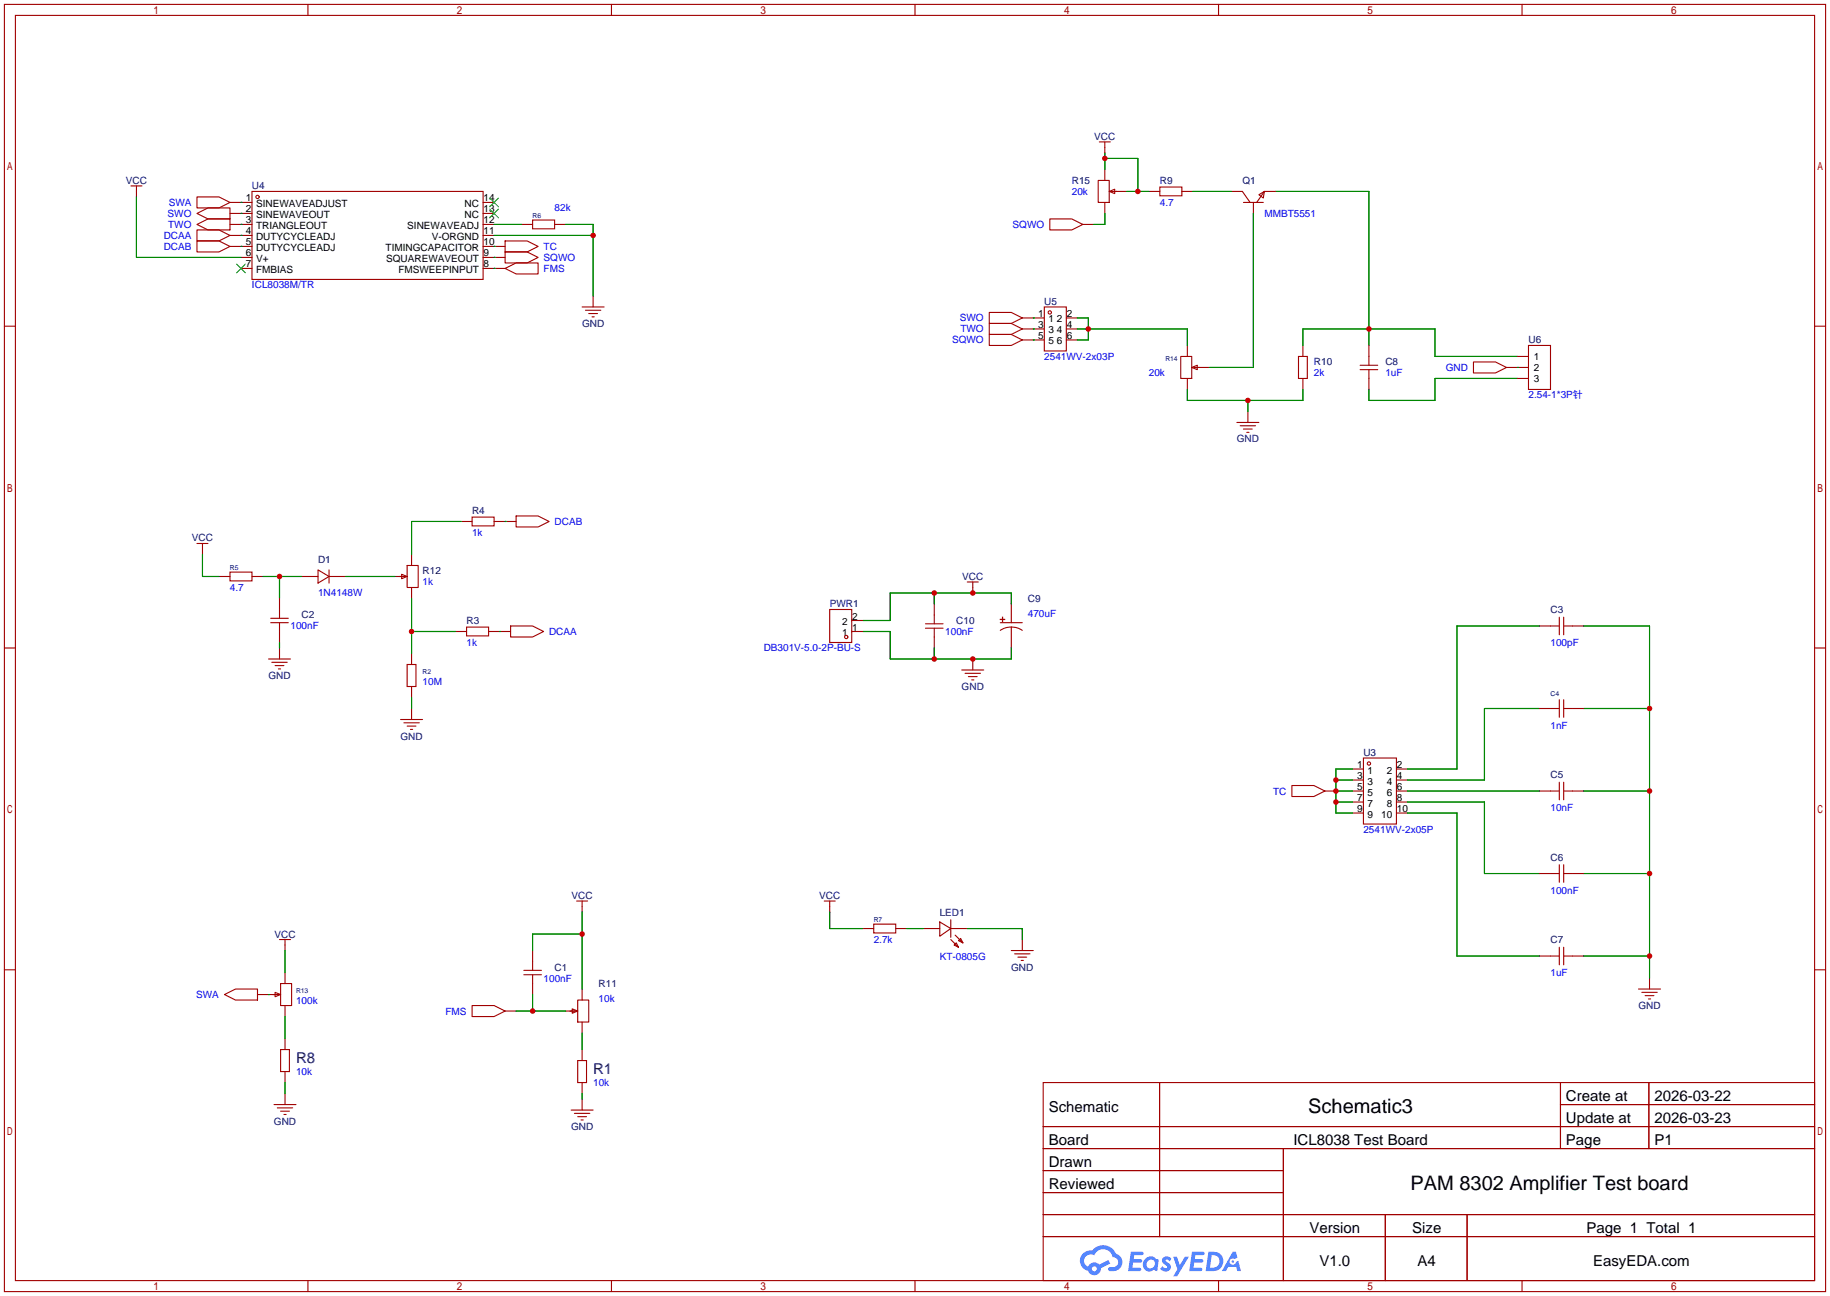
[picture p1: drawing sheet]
<svg xmlns="http://www.w3.org/2000/svg" width="422mm" height="299mm" viewBox="0 0 422 299" stroke-linecap="round" stroke-linejoin="round" font-family="sans-serif">
<g fill="none" stroke="#a10000" stroke-width=".25">
<path d="M1 1h420.4v297.2h-420.4zM3.6 3.6h415.2v292.1h-415.2zM71.1 1v2.6M141.1 1v2.6M211.2 1v2.6M281.3 1v2.6M351.3 1v2.6M1 75.3h2.6M418.8 75.3h2.6M1 149.6h2.6M418.8 149.6h2.6M1 223.9h2.6"/>
<path d="M418.8 223.9h2.6M240.8 249.9h178v45.8h-178zM267.7 249.9v35.6M360.2 249.9v15.3M360.2 255h58.6M380.6 249.9v15.3M240.8 260.1h178M240.8 265.2h178M240.8 270.3h55.4M240.8 275.3h55.4M296.2 265.2v30.5M71.1 295.7v2.5"/>
<path d="M141.1 295.7v2.5M211.2 295.7v2.5M240.8 280.4h178M240.8 285.5h178M281.3 295.7v2.5M319.8 280.4v15.3M338.6 280.4v15.3M351.3 295.7v2.5"/>
</g>
<g fill="#5487ff">
<path d="M268.5 290.3a1.3 1.3 0 0 1 1.9 .3l-.4 .6a.54 .54 0 0 0-1-.2l.2 .2a1.28 1.28 0 0 1 .8 2 1.53 1.53 0 0 1-2.2-.3l.5-.6 .8 .5a.31 .31 0 0 0 .3-.3 .31 .31 0 0 0-.2-.3 1.12 1.12 0 0 1-.7-1.9z"/>
<path d="M270.8 290.2h.8l.7 1.9 1.2-1.9h.9l-2.7 4.5h-.9l1-1.7z"/>
<path d="M261 289h2.3a.46 .46 0 0 1 .5 .1 .46 .46 0 0 1 .1 .5l-.3 .2h-1.8l-.1 .9h1.6a.4 .4 0 0 1 .3 .4 .4 .4 0 0 1-.4 .4h-1.6l-.2 1.2h1.4a.46 .46 0 0 1 .5 .1 .46 .46 0 0 1 .1 .5l-.4 .2h-2.6z"/>
<path d="M275.1 289h2.3a.47 .47 0 0 1 .5 .1 .47 .47 0 0 1 .1 .5l-.3 .2h-1.8l-.1 .9h1.6a.4 .4 0 0 1 .4 .4 .4 .4 0 0 1-.5 .4h-1.6l-.2 1.2h1.4a.46 .46 0 0 1 .5 .1 .46 .46 0 0 1 .1 .5l-.4 .2h-2.6z"/>
<path d="M284.5 289h.8l.3 1.3-.6 .4a.75 .75 0 0 0-1.1 .3 .75 .75 0 0 0 .5 1 .75 .75 0 0 0 .9-.6l.5-.3 .6 2.4h-.8l-.3-1h-1.8l-.5 1h-1z"/>
<path d="M278.9 289l-.6 4.5h1.4a2.27 2.27 0 0 0 2.7-2.3 2.27 2.27 0 0 0-2.7-2.2zM279.7 289.8a1.5 1.5 0 0 1 1.8 1.5 1.5 1.5 0 0 1-1.9 1.4h-.3z"/>
<path d="M264.4 290.6a1.6 1.6 0 0 0-.4 2.3 1.6 1.6 0 0 0 2.3 .2l.8 .4 .3-2.5-.1-.3h-.5a1.58 1.58 0 0 0-2.4-.1zM265 291.1a.99 .99 0 0 1 1.6 .6 .99 .99 0 0 1-1.3 1.1 .98 .98 0 0 1-.3-1.7z"/>
<path d="M250 289.4a2.37 2.37 0 0 0 1.1 4 1.54 1.54 0 0 0 1.8 1 1.54 1.54 0 0 0 1.2-1.6l2.2-1.1-.5-.8-2.1 1.1a1.57 1.57 0 0 0-2.6 .4 1.5 1.5 0 0 1-.7-2.1 1.5 1.5 0 0 1 2.2-.5 2.23 2.23 0 0 1 2.3-1.4 2.23 2.23 0 0 1 1.9 1.8 1.16 1.16 0 0 1 1.3 1.1 1.16 1.16 0 0 1-1.1 1.3h-.7a.47 .47 0 0 0-.5 .3 .47 .47 0 0 0 .4 .6 2.14 2.14 0 0 0 2.7-1.4 2.14 2.14 0 0 0-1.3-2.7 3.2 3.2 0 0 0-5.5-.7l-1.1 .1zM252 292.9a.6 .6 0 0 1 1.2 0 .6 .6 0 0 1-1.2 0z"/>
<circle cx="284.6" cy="291.3" r=".28"/>
</g>
<g fill="none" stroke="#a10000" stroke-width=".25">
<path d="M253.7 32.8h2.6M255 32.8v2.5M255 39.1v2.6M30.2 42.9h2.6M31.5 42.9v2.6M45.5 45.5h5l2.6 1.2-2.6 1.3h-5zM45.5 53.1h5l2.6 1.3-2.6 1.2h-5zM45.5 55.6h5l2.6 1.3-2.6 1.3h-5zM45.5 49.3l2.5-1.3h5.1v2.5h-5.1zM45.5 51.8l2.5-1.3h5.1v2.6h-5.1zM53.1 51.8h5.1M53.1 46.7h5.1"/>
<path d="M53.1 49.3h5.1M53.1 54.4h5.1M53.1 56.9h5.1M55.6 59.4h2.6M58.2 44.2h53.3v20.3h-53.3zM111.5 51.8h2.5M111.5 46.7h2.5M111.5 49.3h2.5M111.5 54.4h2.5M111.5 56.9h5.1M111.5 59.4h5.1M116.6 58.2h5.1l2.5 1.2-2.5 1.3h-5.1z"/>
<path d="M116.6 55.6h5.1l2.5 1.3-2.5 1.3h-5.1zM120.4 51.8h2.5M122.9 50.8h5.1v2h-5.1zM128 51.8h2.6M242.3 50.5h5.1l2.5 1.3-2.5 1.3h-5.1zM249.9 51.8h2.6M253.5 41.7h2.5v5h-2.5zM255 46.7v2.6M256 44.2l1.3-.5v1zM256.5 44.2h3.6M265.2 44.2h2.5M267.7 43.2h5.1v2h-5.1z"/>
<path d="M272.8 44.2h2.5M284.2 44.2h2.6l1.7 2.5M287 46.7h4.6M289.3 46.7v2.6M290.6 45l1.2-.8-.2 1.5zM291.8 44.2h2.6M291.8 44.2l-1.7 2.5M55.6 62h2.6M111.5 62h5.1M116.6 62l2.5-1.3h5.1v2.5h-5.1zM134.4 70.9h5M135.1 71.6h3.6"/>
<path d="M135.9 72.4h2M136.7 73.2h.5M136.9 68.3v2.6M228.3 72.1h5.1l2.6 1.3-2.6 1.3h-5.1zM228.3 74.7h5.1l2.6 1.2-2.6 1.3h-5.1zM228.3 77.2h5.1l2.6 1.3-2.6 1.3h-5.1zM236 73.4h5M236 78.5h5M236 75.9h5M241 70.9h5.1v10.1h-5.1zM246.1 73.4h2.6M246.1 78.5h2.6"/>
<path d="M246.1 75.9h2.6M274.1 79.8v2.5M300.7 79.8v2.5M316 79.8v4.5M352.8 79.8h5.1v10.1h-5.1zM272.5 82.3h2.6v5.1h-2.6zM274.1 87.4v2.5M275.1 84.8l1.3-.5v1zM275.6 84.8h3.5M285.5 97.5h5.1M286.3 98.3h3.5M287 99.1h2.1"/>
<path d="M287.8 99.8h.5M288 95v2.5M299.7 82.3h2.1v5.1h-2.1zM300.7 87.4v2.5M313.9 85.3h4.1M313.9 84.3h4.1M316 85.3v4.6M340.1 83.6h5.1l2.5 1.2-2.5 1.3h-5.1zM347.7 84.8h5.1M350.3 87.4h2.5M350.3 82.3h2.5M109 119.4h5v2h-5z"/>
<path d="M119.1 119.1h5.1l2.5 1.3-2.5 1.3h-5.1zM45.5 125.5h2.5M46.7 125.5v2.5M50.5 133.1h2.6M53.1 132.1h5.1v2h-5.1zM58.2 133.1h2.5M64.5 138.2v4.5M69.6 133.1h3.8M73.4 131.6l2.5 1.5-2.5 1.5zM75.9 133.1h3.9M75.9 131.6v3M91.2 133.1h2.5"/>
<path d="M92.7 132.6l1.3 .5-1.3 .5zM94 130.6h2.5v5h-2.5zM95 128v2.6M95 135.6v2.6M106.4 120.4h2.6M114 120.4h5.1M215.6 139.4v4.6M223.3 134.4h2.5M224.5 134.4v2.5M233.4 139.4v4.4M62 152.1h5.1M62.5 142.7h4"/>
<path d="M62.5 143.8h4M62.7 152.9h3.6M63.5 153.7h2M64.3 154.4h.5M64.5 143.8v4.5M64.5 149.6v2.5M94 153.4h2v5.1h-2zM95 150.9v2.5M95 158.5v2.5M105.2 145.8h2.5M107.7 144.8h5.1v2h-5.1zM112.8 145.8h5.1"/>
<path d="M117.9 144.5h5l2.6 1.3-2.6 1.3h-5zM191.5 140.7h5.1v7.6h-5.1zM196.6 145.8h2.5M196.6 143.3h2.5M213.6 144h4.1M213.6 145h4.1M215.6 145v4.6M222 154.7h5.1M222.8 155.4h3.5M223.5 156.2h2.1M224.3 157h.5M224.5 152.1v2.6"/>
<path d="M230.9 143h1zM230.9 143.8h5.1M231.4 142.5v1zM233.4 144.8l1.6 .2 1 .5M233.4 144.8l-1 .1-1.5 .6M233.4 144.8v4.8M355.3 144.5h4.6M359.9 142.5v4.1M360.9 144.5h4.6M360.9 142.5v4.1M92.5 166.1h5M93.2 166.9h3.6"/>
<path d="M94 167.6h2M94.7 168.4h.5M95 163.6v2.5M312.2 177.5h2.5M314.7 175h7.6v15.2h-7.6zM322.3 177.5h2.6M355.3 163.6h4.6M359.9 161.5v4.1M360.9 161.5v4.1M360.9 163.6h4.6M298.2 181.4h5.1l2.5 1.2-2.5 1.3h-5.1zM305.8 182.6h2.6"/>
<path d="M312.2 187.7h2.5M312.2 180.1h2.5M312.2 185.2h2.5M312.2 182.6h2.5M322.3 187.7h2.6M322.3 180.1h2.6M322.3 185.2h2.6M322.3 182.6h2.6M355.3 182.6h4.6M359.9 180.6v4.1M359.9 199.6v4.1M360.9 182.6h4.6"/>
<path d="M360.9 180.6v4.1M360.9 199.6v4.1M64.5 216.9h2.6M65.8 216.9v2.6M122.9 219.5v4.5M133.1 208h2.5M134.4 208v2.6M190.2 208h2.6M191.5 208v2.6M199.1 214.4h2.6M201.7 213.4h5.1v2h-5.1zM206.8 214.4h2.5"/>
<path d="M213.1 214.4h3.8M216.9 212.9l2.6 1.5-2.6 1.8zM219.5 214.4h3.8M219.5 216.9l1.7 1.8M219.5 212.3v4.1M220.5 215.9l1.7 1.8M220.7 217.7l.5 1-1-.5zM221.7 216.7l.5 1-1-.5zM233.4 219.5h5.1M236 216.9v2.6M355.3 201.7h4.6M359.9 218.7v4.1"/>
<path d="M360.9 218.7v4.1M360.9 201.7h4.6M51.8 229.6l2.6-1.3h5v2.6h-5zM59.4 229.6h5.1M63.5 229.1l1.3 .5-1.3 .5zM64.8 227.1h2.5v5.1h-2.5zM65.8 224.5v2.6M65.8 232.2v2.5M65.8 239.8v2.5M109 232.2h5l2.6 1.2-2.6 1.3h-5zM116.6 233.4h2.5M120.9 224h4.1"/>
<path d="M120.9 225h4.1M122.9 225v4.6M130.6 233.4h2.5M132.1 232.9l1.2 .5-1.2 .5zM133.3 230.9h2.6v5.1h-2.6zM134.4 228.3v2.6M134.4 236v2.5M234.2 220.2h3.5M234.9 221h2.1M235.7 221.7h.5M355.3 220.7h4.6M360.9 220.7h4.6"/>
<path d="M378.2 228.3h5.1M379 229.1h3.5M379.7 229.9h2.1M380.5 230.6h.5M380.7 225.8v2.5M63.2 255h5.1M64 255.8h3.6M64.8 242.3h2v5.1h-2zM64.8 256.5h2M65.5 257.3h.5M65.8 247.4v2.5M65.8 252.5v2.5"/>
<path d="M131.8 256.3h5.1M132.6 257h3.5M133.3 244.9h2.1v5h-2.1zM133.3 257.8h2.1M134.1 258.6h.5M134.4 242.3v2.6M134.4 249.9v2.6M134.4 253.7v2.6"/>
<circle cx="59.4" cy="45.5" r=".38"/>
<circle cx="242.3" cy="72.1" r=".38"/>
<circle cx="195.3" cy="147.1" r=".38"/>
<circle cx="316" cy="176.3" r=".38"/>
</g>
<g fill="none" stroke="#008700" stroke-width=".25">
<path d="M255 36.6h7.6v7.6M255 35.3v3.8M31.5 45.5v13.9h24.1M55.6 46.7h.1M55.6 54.4h.1M55.6 56.9h.1M55.6 49.3h.1M55.6 51.8h.1M114 59.4h.1M114 56.9h.1M114 54.4h22.9M114 51.8h6.4"/>
<path d="M130.6 51.8h6.3v16.5M255 49.3v2.5h-2.5M260.1 44.2h5.1M275.3 44.2h8.9M289.3 49.3v35.5h-10.2M294.4 44.2h21.6v35.6M114 62h.1M238.5 73.4h.1M238.5 75.9h.1M238.5 78.5h.1M248.7 75.9h25.4v3.9M248.7 73.4h2.5v5.1h-2.5"/>
<path d="M300.7 79.8v-3.9h30.5v6.4h19.1M274.1 89.9v2.6h26.6v-2.6M288 92.5v2.5M350.3 84.8h.1M350.3 87.4h-19.1v5.1h-15.2v-2.6M46.7 128v5.1h3.8M60.7 133.1h8.9M64.5 133.1v5.1M79.8 133.1h11.4M95 138.2v12.7M106.4 120.4h-11.4v7.6M116.6 120.4h.1"/>
<path d="M215.6 136.9v2.5M233.4 139.4v-2.5h-27.9v6.4h-6.4M64.5 148.3v1.3M95 145.8h10.2M115.3 145.8h.1M199.1 145.8h6.4v6.3h27.9v-2.5M215.6 149.6v2.5M355.3 144.5h-19v33h-11.4M365.5 144.5h15.2v81.3M95 161v2.6M312.2 177.5h-3.8v10.2h3.8M355.3 163.6h-12.7v16.5h-17.7"/>
<path d="M365.5 163.6h15.2M308.4 180.1h3.8M308.4 182.6h3.8M308.4 185.2h3.8M324.9 182.6h30.4M324.9 185.2h17.7v16.5h12.7M324.9 187.7h11.4v33h19M365.5 182.6h15.2M65.8 219.5v5M134.4 210.6v17.7M134.4 215.6h-11.5v3.9M191.5 210.6v3.8h7.6"/>
<path d="M209.3 214.4h3.8M223.3 214.4h12.7v2.5M365.5 201.7h15.2M62 229.6h.1M65.8 234.7v5.1M119.1 233.4h11.5M122.9 229.6v3.8M134.4 238.5v3.8M365.5 220.7h15.2M65.8 249.9v2.6M134.4 252.5v1.2"/>
</g>
<path d="M113 48.3l2.1 2M113 45.7l2.1 2.1M115.1 48.3l-2.1 2M115.1 45.7l-2.1 2.1M54.6 61l2 2M56.6 61l-2 2" fill="none" stroke="#3c3" stroke-width=".25"/>
<g fill="#c00">
<circle cx="308.4" cy="180.1" r=".63"/>
<circle cx="308.4" cy="182.6" r=".63"/>
<circle cx="308.4" cy="185.2" r=".63"/>
<circle cx="380.7" cy="163.6" r=".63"/>
<circle cx="380.7" cy="182.6" r=".63"/>
<circle cx="380.7" cy="201.7" r=".63"/>
<circle cx="380.7" cy="220.7" r=".63"/>
<circle cx="136.9" cy="54.4" r=".63"/>
<circle cx="64.5" cy="133.1" r=".63"/>
<circle cx="95" cy="145.8" r=".63"/>
<circle cx="122.9" cy="233.4" r=".63"/>
<circle cx="134.4" cy="215.6" r=".63"/>
<circle cx="262.6" cy="44.2" r=".63"/>
<circle cx="255" cy="36.6" r=".63"/>
<circle cx="288" cy="92.5" r=".63"/>
<circle cx="316" cy="75.9" r=".63"/>
<circle cx="224.5" cy="136.9" r=".63"/>
<circle cx="215.6" cy="136.9" r=".63"/>
<circle cx="224.5" cy="152.1" r=".63"/>
<circle cx="215.6" cy="152.1" r=".63"/>
<circle cx="251.2" cy="75.9" r=".63"/>
</g>
<g font-size="4.6">
<text x="302" y="257">Schematic3</text>
<text x="325.6" y="274.8">PAM 8302 Amplifier Test board</text>
</g>
<g font-size="3.5" fill="#000080">
<text x="68.3" y="245.4">R8</text>
<text x="136.9" y="248">R1</text>
</g>
<g font-size="3.5">
<text x="242.1" y="256.7">Schematic</text>
<text x="361.5" y="254.2">Create at</text>
<text x="381.9" y="254.2">2026-03-22</text>
<text x="361.5" y="259.2">Update at</text>
<text x="381.9" y="259.2">2026-03-23</text>
<text x="242.1" y="264.3">Board</text>
<text x="242.1" y="269.4">Drawn</text>
<text x="298.5" y="264.3">ICL8038 Test Board</text>
<text x="361.5" y="264.3">Page</text>
<text x="381.9" y="264.3">P1</text>
<text x="242.1" y="274.5">Reviewed</text>
<text x="302.3" y="284.6">Version</text>
<text x="326" y="284.6">Size</text>
<text x="366.2" y="284.6">Page 1 Total 1</text>
<text x="304.6" y="292.3">V1.0</text>
<text x="327.2" y="292.3">A4</text>
<text x="367.7" y="292.3">EasyEDA.com</text>
</g>
<g font-size="2.3" fill="#000080">
<text x="252.6" y="32.3">VCC</text>
<text x="29.1" y="42.5">VCC</text>
<text x="58.2" y="43.7">U4</text>
<text x="247.4" y="42.5">R15</text>
<text x="267.7" y="42.5">R9</text>
<text x="286.8" y="42.5">Q1</text>
<text x="241" y="70.4">U5</text>
<text x="134.3" y="75.5">GND</text>
<text x="352.8" y="79.3">U6</text>
<text x="303.3" y="84.4">R10</text>
<text x="319.8" y="84.4">C8</text>
<text x="285.5" y="102.2">GND</text>
<text x="109" y="118.7">R4</text>
<text x="44.3" y="125">VCC</text>
<text x="73.4" y="130.1">D1</text>
<text x="97.5" y="132.6">R12</text>
<text x="222.1" y="133.9">VCC</text>
<text x="69.6" y="142.8">C2</text>
<text x="191.5" y="140.3">PWR1</text>
<text x="237.2" y="139">C9</text>
<text x="357.9" y="141.5">C3</text>
<text x="107.7" y="144.1">R3</text>
<text x="220.7" y="144.1">C10</text>
<text x="62" y="156.8">GND</text>
<text x="222" y="159.3">GND</text>
<text x="92.4" y="170.7">GND</text>
<text x="314.7" y="174.5">U3</text>
<text x="357.9" y="179.6">C5</text>
<text x="357.9" y="198.7">C6</text>
<text x="131.9" y="207.6">VCC</text>
<text x="189.1" y="207.6">VCC</text>
<text x="216.9" y="211.4">LED1</text>
<text x="63.3" y="216.5">VCC</text>
<text x="357.9" y="217.7">C7</text>
<text x="128" y="224.1">C1</text>
<text x="138.2" y="227.9">R11</text>
<text x="233.4" y="224.1">GND</text>
<text x="378.2" y="233">GND</text>
<text x="63.2" y="259.6">GND</text>
<text x="131.8" y="260.9">GND</text>
</g>
<g font-size="2.3" fill="#00f">
<text x="38.9" y="47.5">SWA</text>
<text x="247.4" y="45">20k</text>
<text x="267.7" y="47.5">4.7</text>
<text x="38.7" y="50.1">SWO</text>
<text x="38.8" y="52.6">TWO</text>
<text x="128" y="48.8">82k</text>
<text x="233.7" y="52.6">SQWO</text>
<text x="291.8" y="50.1">MMBT5551</text>
<text x="37.8" y="55.2">DCAA</text>
<text x="37.8" y="57.7">DCAB</text>
<text x="125.5" y="57.7">TC</text>
<text x="125.5" y="62.8">FMS</text>
<text x="125.5" y="60.2">SQWO</text>
<text x="58.2" y="66.6">ICL8038M/TR</text>
<text x="221.6" y="74.2">SWO</text>
<text x="221.7" y="76.8">TWO</text>
<text x="219.8" y="79.3">SQWO</text>
<text x="241" y="83.1">2541WV-2x03P</text>
<text x="265.2" y="86.9">20k</text>
<text x="303.3" y="86.9">2k</text>
<text x="319.8" y="86.9">1uF</text>
<text x="333.7" y="85.6">GND</text>
<text x="352.8" y="92">2.54-1*3P针</text>
<text x="109" y="123.7">1k</text>
<text x="128" y="121.2">DCAB</text>
<text x="53.1" y="136.4">4.7</text>
<text x="73.4" y="137.7">1N4148W</text>
<text x="97.5" y="135.2">1k</text>
<text x="237.2" y="142.5">470uF</text>
<text x="67.1" y="145.3">100nF</text>
<text x="107.7" y="149.1">1k</text>
<text x="126.7" y="146.6">DCAA</text>
<text x="218.2" y="146.6">100nF</text>
<text x="357.9" y="149.1">100pF</text>
<text x="176.3" y="150.4">DB301V-5.0-2P-BU-S</text>
<text x="97.5" y="158">10M</text>
<text x="357.9" y="168.2">1nF</text>
<text x="293.8" y="183.4">TC</text>
<text x="357.9" y="187.2">10nF</text>
<text x="314.7" y="192.3">2541WV-2x05P</text>
<text x="357.9" y="206.3">100nF</text>
<text x="201.7" y="217.7">2.7k</text>
<text x="216.9" y="221.5">KT-0805G</text>
<text x="125.5" y="226.6">100nF</text>
<text x="357.9" y="225.3">1uF</text>
<text x="45.3" y="230.4">SWA</text>
<text x="68.3" y="231.7">100k</text>
<text x="138.2" y="231.4">10k</text>
<text x="102.8" y="234.2">FMS</text>
<text x="68.3" y="248.2">10k</text>
<text x="136.9" y="250.7">10k</text>
</g>
<g font-size="2.3">
<text x="56.8" y="46.5">1</text>
<text x="59.1" y="47.8">SINEWAVEADJUST</text>
<text x="107.2" y="47.8">NC</text>
<text x="111.6" y="46.5">14</text>
<text x="56.8" y="49">2</text>
<text x="56.8" y="51.6">3</text>
<text x="59.1" y="50.3">SINEWAVEOUT</text>
<text x="59.1" y="52.9">TRIANGLEOUT</text>
<text x="94" y="52.9">SINEWAVEADJ</text>
<text x="107.2" y="50.3">NC</text>
<text x="111.6" y="51.6">12</text>
<text x="111.6" y="49">13</text>
<text x="56.8" y="54.1">4</text>
<text x="56.8" y="56.7">5</text>
<text x="56.8" y="59.2">6</text>
<text x="59.1" y="55.4">DUTYCYCLEADJ</text>
<text x="59.1" y="57.9">DUTYCYCLEADJ</text>
<text x="89" y="57.9">TIMINGCAPACITOR</text>
<text x="99.7" y="55.4">V-ORGND</text>
<text x="111.6" y="59.2">9</text>
<text x="111.6" y="56.7">10</text>
<text x="111.6" y="54.1">11</text>
<text x="56.8" y="61.7">7</text>
<text x="59.1" y="60.5">V+</text>
<text x="59.1" y="63">FMBIAS</text>
<text x="89.1" y="60.5">SQUAREWAVEOUT</text>
<text x="92" y="63">FMSWEEPINPUT</text>
<text x="111.6" y="61.7">8</text>
<text x="239.6" y="73.2">1</text>
<text x="239.6" y="75.7">3</text>
<text x="242" y="74.4">1</text>
<text x="242" y="77">3</text>
<text x="243.9" y="77">4</text>
<text x="243.9" y="74.4">2</text>
<text x="246.3" y="75.7">4</text>
<text x="246.3" y="73.2">2</text>
<text x="239.6" y="78.3">5</text>
<text x="242" y="79.5">5</text>
<text x="243.9" y="79.5">6</text>
<text x="246.3" y="78.3">6</text>
<text x="354.1" y="83.1">1</text>
<text x="354.1" y="88.2">3</text>
<text x="354.1" y="85.6">2</text>
<text x="196.7" y="143">2</text>
<text x="194.4" y="144.3">2</text>
<text x="194.4" y="146.8">1</text>
<text x="196.7" y="145.6">1</text>
<text x="313.3" y="177.3">1</text>
<text x="313.3" y="179.9">3</text>
<text x="315.6" y="178.6">1</text>
<text x="320.1" y="178.6">2</text>
<text x="322.5" y="179.9">4</text>
<text x="322.5" y="177.3">2</text>
<text x="313.3" y="182.4">5</text>
<text x="313.3" y="184.9">7</text>
<text x="315.6" y="181.1">3</text>
<text x="315.6" y="183.7">5</text>
<text x="320.1" y="183.7">6</text>
<text x="320.1" y="181.1">4</text>
<text x="322.5" y="184.9">8</text>
<text x="322.5" y="182.4">6</text>
<text x="313.3" y="187.5">9</text>
<text x="315.6" y="186.2">7</text>
<text x="315.6" y="188.7">9</text>
<text x="318.8" y="188.7">10</text>
<text x="320.1" y="186.2">8</text>
<text x="322.5" y="187.5">10</text>
</g>
<g font-size="1.6" fill="#000080">
<text x="122.9" y="50.2">R6</text>
<text x="269" y="83.3">R14</text>
<text x="53.1" y="131.5">R5</text>
<text x="97.5" y="155.6">R2</text>
<text x="357.9" y="160.7">C4</text>
<text x="201.7" y="212.8">R7</text>
<text x="68.3" y="229.3">R13</text>
</g>
</svg>
